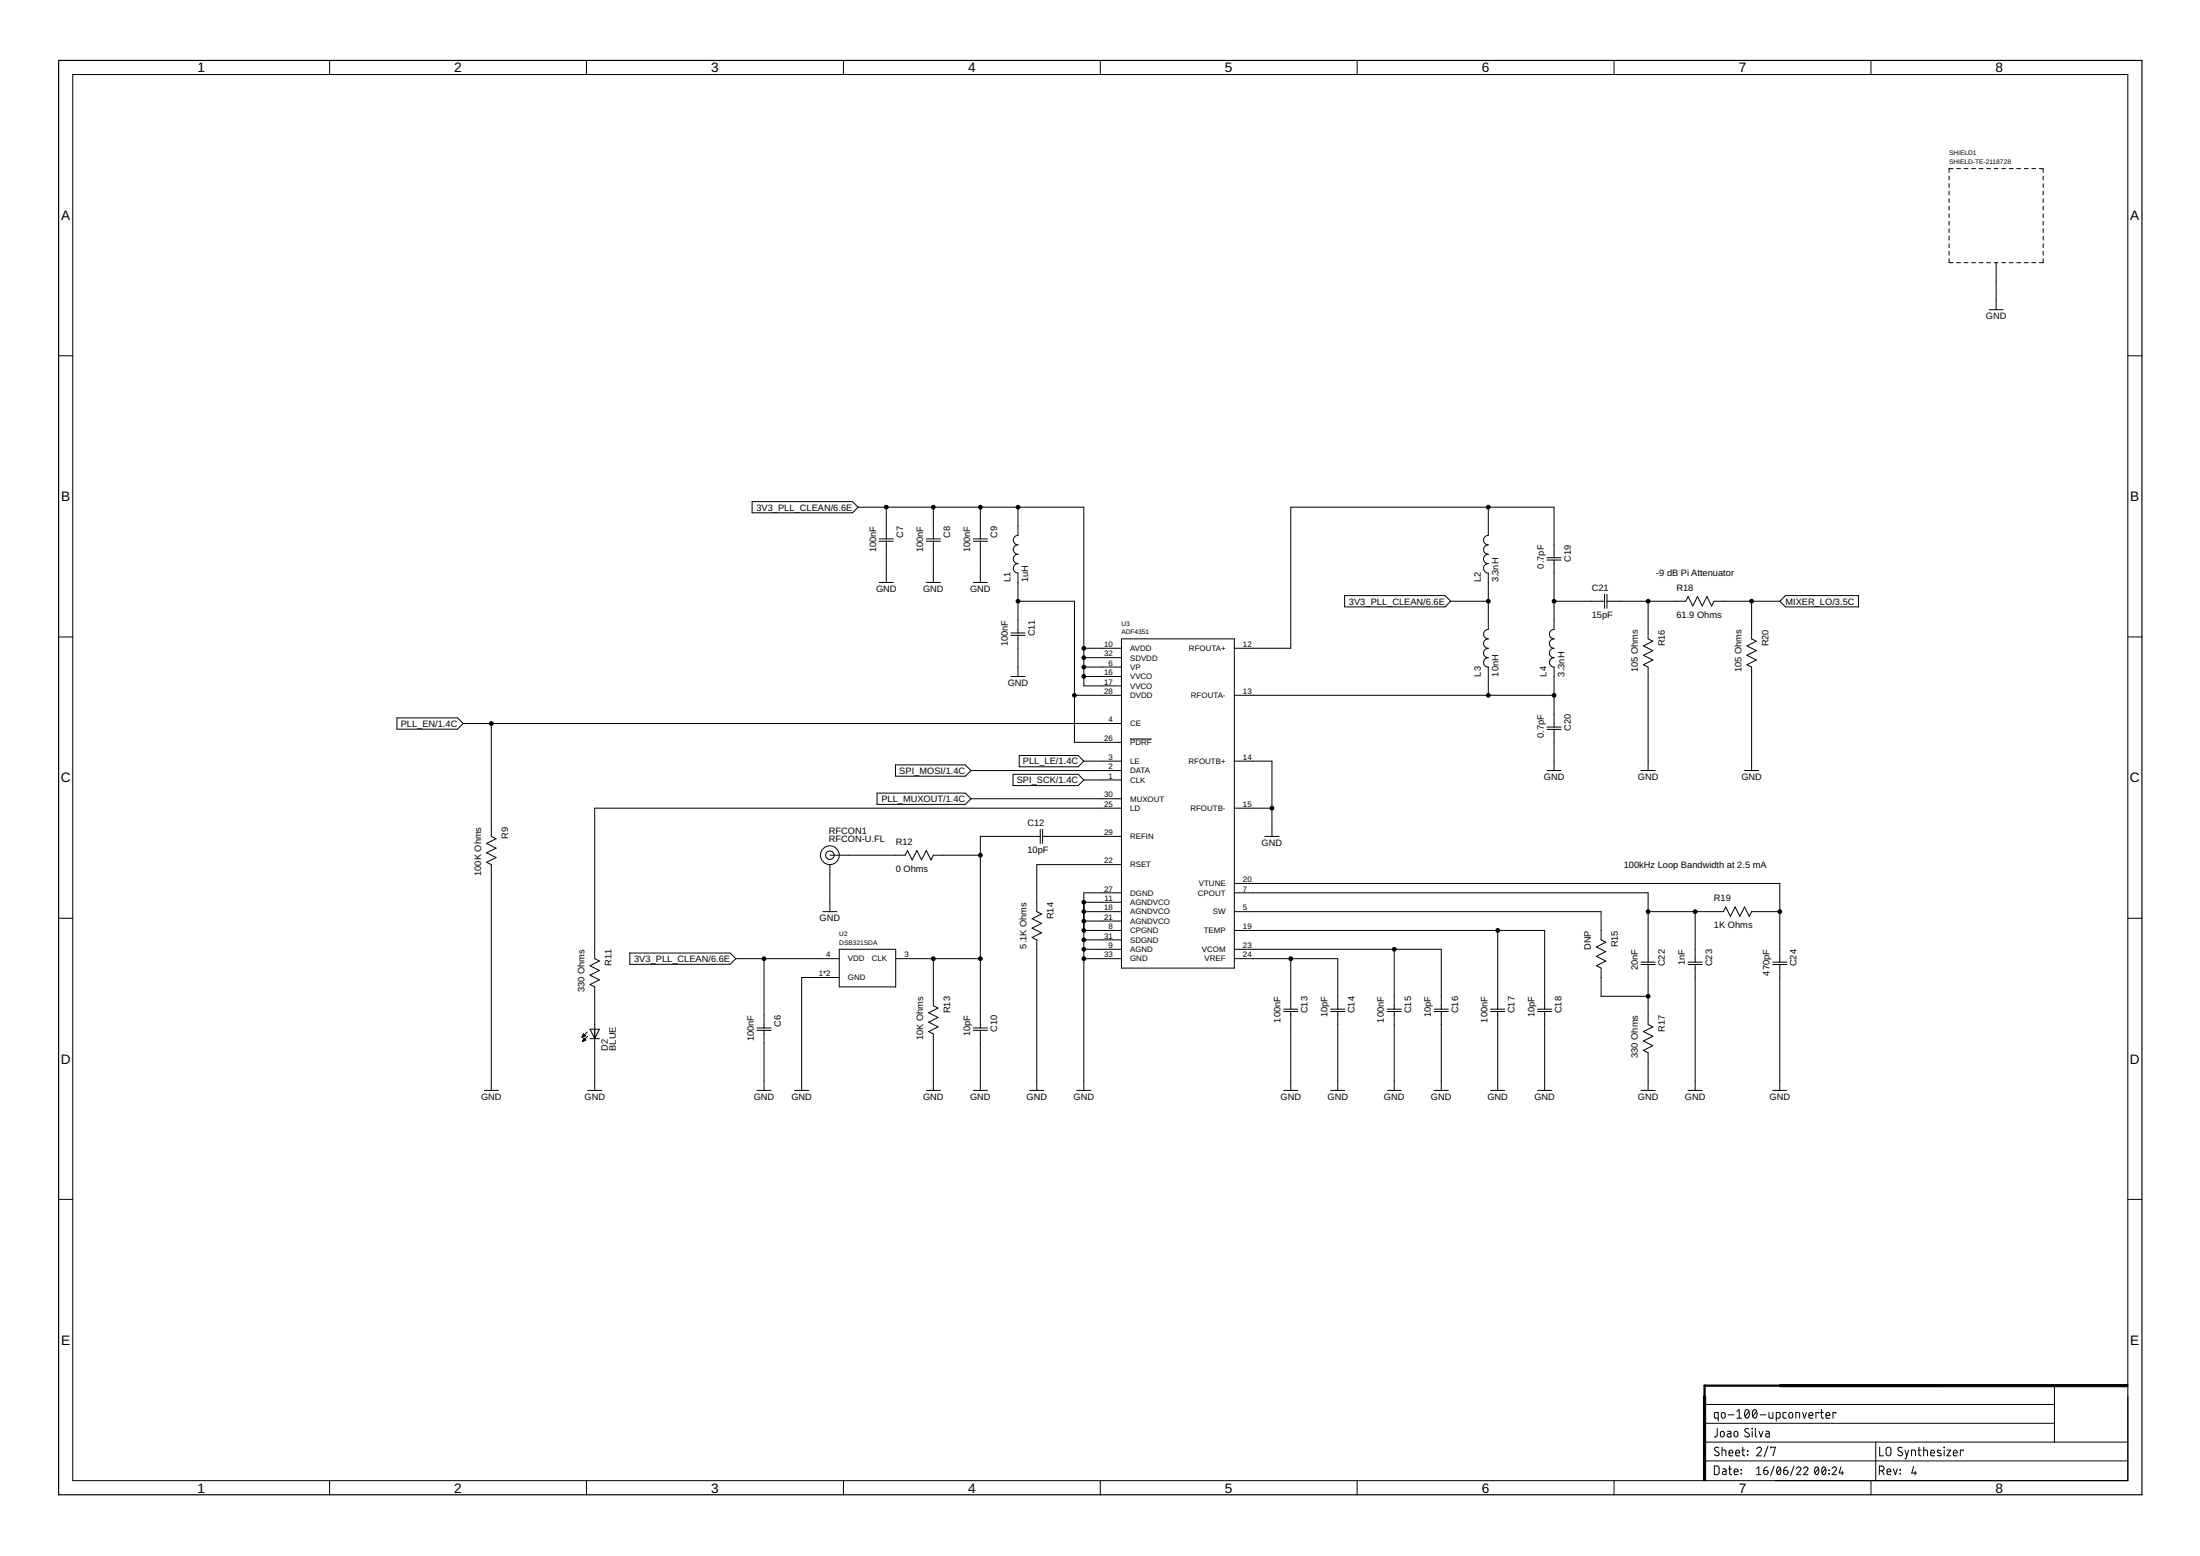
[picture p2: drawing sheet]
<svg xmlns="http://www.w3.org/2000/svg" width="594mm" height="420mm" viewBox="0 0 594 420" stroke-linecap="round" stroke-linejoin="round" font-family="sans-serif">
<g fill="none" stroke="#000" stroke-width=".27">
<path d="M89 16.3v3.8M158.4 16.3v3.8M227.8 16.3v3.8M297.1 16.3v3.8M366.5 16.3v3.8M435.8 16.3v3.8M505.2 16.3v3.8M19.6 20.1h555v379.7h-555zM526.3 47.6v1M526.3 49.6v1M526.3 51.6v1M526.3 53.7v1"/>
<path d="M526.3 55.7v1M526.3 57.7v1M526.3 59.8v1M527.4 45.5h-1.1v1.1M528.4 45.5h1M530.4 45.5h1M532.4 45.5h1.1M534.5 45.5h1M536.5 45.5h1M538.5 45.5h1M540.6 45.5h1M542.6 45.5h1"/>
<path d="M544.6 45.5h1M546.6 45.5h1.1M548.7 45.5h1M550.7 45.5h1v1.1M551.7 47.6v1M551.7 49.6v1M551.7 51.6v1M551.7 53.7v1M551.7 55.7v1M551.7 57.7v1M551.7 59.8v1M526.3 69.9v1h1.1"/>
<path d="M526.3 61.8v1M526.3 63.8v1M526.3 65.8v1.1M526.3 67.9v1M528.4 70.9h1M530.4 70.9h1M532.4 70.9h1.1M534.5 70.9h1M536.5 70.9h1M538.5 70.9h1M539 70.9v12.7M540.6 70.9h1"/>
<path d="M542.6 70.9h1M544.6 70.9h1M546.6 70.9h1.1M548.7 70.9h1M551.7 61.8v1M551.7 63.8v1M551.7 65.8v1.1M551.7 67.9v1M551.7 69.9v1h-1M15.8 96.1h3.8M537.1 83.6h3.8M574.6 96.1h3.8"/>
<path d="M203.1 135.4h27.1l1.5 1.5-1.5 1.6h-27.1zM231.7 136.9h61v48.3h10.1M239.3 136.9v8.6M252 136.9v8.6M264.7 136.9v8.6M274.9 136.9v7.7a1.27 1.27 0 0 0-1.3 1.2 1.27 1.27 0 0 0 1.3 1.3 1.27 1.27 0 0 0-1.3 1.3 1.27 1.27 0 0 0 1.3 1.2 1.27 1.27 0 0 0-1.3 1.3 1.27 1.27 0 0 0 1.3 1.3 1.27 1.27 0 0 0-1.3 1.3 1.27 1.27 0 0 0 1.3 1.2v16.2M401.9 136.9v7.7a1.27 1.27 0 0 0-1.3 1.2 1.27 1.27 0 0 0 1.3 1.3 1.27 1.27 0 0 0-1.3 1.3 1.27 1.27 0 0 0 1.3 1.2 1.27 1.27 0 0 0-1.3 1.3 1.27 1.27 0 0 0 1.3 1.3 1.27 1.27 0 0 0-1.3 1.3 1.27 1.27 0 0 0 1.3 1.2v15.3a1.27 1.27 0 0 0-1.3 1.2 1.27 1.27 0 0 0 1.3 1.3 1.27 1.27 0 0 0-1.3 1.3 1.27 1.27 0 0 0 1.3 1.2 1.27 1.27 0 0 0-1.3 1.3 1.27 1.27 0 0 0 1.3 1.3 1.27 1.27 0 0 0-1.3 1.3 1.27 1.27 0 0 0 1.3 1.2v7.6M237.4 145.5h3.8M237.4 146.2h3.8M237.4 157.3h3.8M239.3 146.2v11.1M250.1 145.5h3.8"/>
<path d="M250.1 146.2h3.8M250.1 157.3h3.8M252 146.2v11.1M262.8 145.5h3.8M262.8 146.2h3.8M262.8 157.3h3.8M264.7 146.2v11.1M417.7 150.6h3.9M417.7 151.2h3.9M419.7 151.2v18.8a1.27 1.27 0 0 0-1.3 1.2 1.27 1.27 0 0 0 1.3 1.3 1.27 1.27 0 0 0-1.3 1.3 1.27 1.27 0 0 0 1.3 1.2 1.27 1.27 0 0 0-1.3 1.3 1.27 1.27 0 0 0 1.3 1.3 1.27 1.27 0 0 0-1.3 1.3 1.27 1.27 0 0 0 1.3 1.2v16.2M419.7 150.6v-13.7h-71.1v38.1h-15.3M15.8 172h3.8"/>
<path d="M273 170.9h3.8M273 171.6h3.8M274.9 162.3h15.2v38.1h12.7M274.9 171.6v11.1M292.7 177.6h10.1M292.7 175h10.1M302.8 172.5h30.5v88.9h-30.5zM363.1 160.8h27.1l1.5 1.5-1.5 1.6h-27.1zM391.7 162.3h10.2M419.7 162.3h13.6M433.3 160.4v3.9M433.9 162.3h21.3l.6-1.2 1.3 2.5 1.3-2.5 1.3 2.5 1.2-2.5 1.3 2.5 .6-1.3h17.8"/>
<path d="M433.9 160.4v3.9M445.1 162.3v10.2l1.2 .6-2.5 1.3 2.5 1.3-2.5 1.3 2.5 1.2-2.5 1.3 1.3 .6v28M473 162.3v10.2l1.3 .6-2.6 1.3 2.6 1.3-2.6 1.3 2.6 1.2-2.6 1.3 1.3 .6v28M482.1 160.8h19.8v3.1h-19.8l-1.5-1.6zM574.6 172h3.8M107.2 193.8h16.3l1.6 1.6-1.6 1.5h-16.3zM125.1 195.4h177.7M132.7 195.4v30.4l1.2 .7-2.5 1.3 2.5 1.2-2.5 1.3 2.5 1.3-2.5 1.2 1.3 .7v60.9M273 182.7h3.8M290.1 187.7h12.7M292.7 180.1h10.1M292.7 182.7h10.1"/>
<path d="M305.2 199.5h5.8M333.3 187.7h86.4M417.7 197h3.9M417.7 196.3h3.9M419.7 197v11.1M236.8 214.2h23.9l1.5 1.5-1.5 1.5h-23.9zM241.8 206.5h18.9l1.5 1.6-1.5 1.5h-18.9zM262.2 208.1h40.6M262.2 215.7h40.6M273.6 209.1h17.5l1.6 1.5-1.6 1.5h-17.5zM275.2 204h15.9l1.6 1.5-1.6 1.6h-15.9zM292.7 205.5h10.1"/>
<path d="M292.7 210.6h10.1M302.8 218.2h-142.2v40.7l1.3 .6-2.6 1.3 2.6 1.2-2.6 1.3 2.6 1.3-2.6 1.3 1.3 .6v27.9M333.3 218.2h10.2M333.3 205.5h10.2v20.3M417.7 208.1h3.9M443.1 208.1h3.9M471.1 208.1h3.8M224.1 233.5v12.7M224.1 230.9h20.3l.6-1.2 1.3 2.5 1.3-2.5 1.3 2.5 1.2-2.5 1.3 2.5 .6-1.3h12.7M280.9 225.8h-16.2v51.8M280.9 223.9v3.9M281.5 225.8h21.3"/>
<path d="M281.5 223.9v3.9M302.8 233.5h-22.8v12.7l1.2 .6-2.5 1.3 2.5 1.2-2.5 1.3 2.5 1.3-2.5 1.3 1.3 .6v40.6M333.3 238.5h147.3v21.3M341.6 225.8h3.8M15.8 247.9h3.8M170.1 257.3h27.1l1.5 1.6-1.5 1.5h-27.1zM198.7 258.9h27.9M206.3 258.9v18.7M222.2 246.2h3.8M226.6 256.3h15.3v10.2h-15.3zM241.9 258.9h22.8M252 258.9v12.7l1.3 .6-2.5 1.3 2.5 1.2-2.5 1.3 2.5 1.3-2.5 1.3 1.2 .6v15.2"/>
<path d="M292.7 243.6h10.1M292.7 251.2h10.1M292.7 258.9h10.1M292.7 253.8h10.1M292.7 246.2h10.1M292.7 256.3h10.1M292.7 248.7h10.1M302.8 241.1h-10.1v53.3M333.3 251.2h83.8v21.3M333.3 241.1h111.8v18.7M333.3 258.9h28v13.6M333.3 246.2h99.1v7.6l1.2 .6-2.5 1.3 2.5 1.3-2.5 1.2 2.5 1.3-2.5 1.3 1.3 .6v7.6h12.7"/>
<path d="M333.3 256.3h55.9v16.2M348.6 258.9v13.6M376.5 256.3v16.2M404.4 251.2v21.3M443.1 259.8h3.9M445.1 246.2h20.3l.6-1.3 1.3 2.5 1.2-2.5 1.3 2.5 1.3-2.5 1.3 2.5 .6-1.2h7.6M455.8 259.8h3.9M457.8 246.2v13.6M478.7 259.8h3.8M574.6 247.9h3.8M157.2 280h.2M157.3 279.9h.4"/>
<path d="M157.3 279.7h.6M157.4 279.6h.6M157.4 279.5h.5M157.5 279.4h.3M157.5 279.3h.1M157.5 279.2l.6 .5-.9 .4zM158.6 278.7l-1.4 1.4M158.7 279.8l-1.4 1.4M159.3 277.9h2.6l-1.3 2.6zM204.4 277.6h3.8M204.4 278.2h3.8M206.3 278.2v16.2"/>
<path d="M226.6 263.9h-10.1v30.5M262.8 277.6h3.8M262.8 278.2h3.8M264.7 278.2v16.2M346.6 272.5h3.9M346.6 273.1h3.9M348.6 273.1v21.3M359.3 272.5h3.9M359.3 273.1h3.9M361.3 273.1v21.3M374.6 272.5h3.8M374.6 273.1h3.8"/>
<path d="M376.5 273.1v21.3M387.3 272.5h3.8M387.3 273.1h3.8M389.2 273.1v21.3M402.5 272.5h3.8M402.5 273.1h3.8M404.4 273.1v21.3M415.2 272.5h3.8M415.2 273.1h3.8M417.1 273.1v21.3M443.1 260.4h3.9M445.1 260.4v16.2l1.2 .7-2.5 1.3 2.5 1.2-2.5 1.3 2.5 1.3-2.5 1.2 1.3 .7v10.1"/>
<path d="M455.8 260.4h3.9M457.8 260.4v34M478.7 260.4h3.8M480.6 260.4v34M130.8 294.4h3.8M157.3 281.2h.1M157.4 281.1h.2M157.4 280.9h.5M157.5 280.8h.7M157.5 280.7h.6M157.6 280.6h.3M157.6 280.5h.2"/>
<path d="M157.7 280.3l-.4 .9M157.7 280.3l.5 .5M157.7 280.3h.1M158.2 280.8l-.9 .4M158.7 294.4h3.8M159.3 280.5h2.6M204.4 294.4h3.8M214.6 294.4h3.8M250.1 294.4h3.8M262.8 294.4h3.8M278.1 294.4h3.8M290.8 294.4h3.8"/>
<path d="M346.6 294.4h3.9M359.3 294.4h3.9M374.6 294.4h3.8M387.3 294.4h3.8M402.5 294.4h3.8M415.2 294.4h3.8M443.1 294.4h3.9M455.8 294.4h3.9M478.7 294.4h3.8M15.8 323.9h3.8M574.6 323.9h3.8M460.3 379.2h94.5"/>
<path d="M554.8 374.2v15.2M89 399.8v3.8M158.4 399.8v3.8M227.8 399.8v3.8M297.1 399.8v3.8M366.5 399.8v3.8M435.8 399.8v3.8M460.3 394.5h114.3M460.3 389.4h114.3M460.3 384.3h94.5M462.9 395.9h.9l.4 .4v1.4l-.4 .5h-.9zM463.7 385.7v2l-.2 .2-.6 .1"/>
<path d="M464 382.9h-.8l-.2-.2v-1.1l.2-.2h.8v2.3M464.1 391a.58 .58 0 0 0-.9-.1 .58 .58 0 0 0 .1 .9l.7 .3a.54 .54 0 0 1 .2 .8 .54 .54 0 0 1-.8 .2l-.5-.3M464.7 386.7l.5-.2a.92 .92 0 0 1 .1 1.5h-.3l-.4-.3zM464.9 381.6l.5-.2a.92 .92 0 0 1 .2 1.5l-.7-.1zM465 391.6l.9 .1 .1 1.4M465 390.8v2.3M465.2 396.6l.7 .1 .2 .2v1.3h-.6a.46 .46 0 0 1-.4-.5 .46 .46 0 0 1 .4-.4h.6M466.5 386.5h.7l.2 .2v1.3h-.6a.46 .46 0 0 1-.4-.4 .46 .46 0 0 1 .4-.5h.6M466.6 382h1.6M466.8 396.6h.8M466.9 392.3h1a.54 .54 0 0 0-.3-.7 .54 .54 0 0 0-.7 .5l.1 .9 .9 .1M467.1 395.9v1.9l.1 .3 .4 .1"/>
<path d="M468.3 397.4h1a.54 .54 0 0 0-.3-.7 .54 .54 0 0 0-.7 .5l.1 .9 .9 .1M468.4 386.7l.5-.2a.92 .92 0 0 1 .1 1.5l-.6-.1zM468.7 392.3h1.1a.54 .54 0 0 0-.4-.7 .54 .54 0 0 0-.7 .5l.1 .9 1 .1M469 382.9h1.3M469 381.1l.6-.5v2.3M470.1 397.9l.2 .1zM470.1 396.8l.2 .2zM470.4 391.6h.7M470.6 390.8v2.1l.5 .2M471.4 380.8a.62 .62 0 0 1 .7-.1 .62 .62 0 0 1 .3 .8 .99 .99 0 0 1-.8 1.4 1.62 1.62 0 0 1-.2-2.1zM471.9 391.8l.1 .1zM471.9 392.8l.1 .1z"/>
<path d="M472.3 381.1l-1.1 1.3M472.3 385.9a.58 .58 0 0 0-.9-.1 .58 .58 0 0 0 0 .9l.7 .4a.58 .58 0 0 1 .1 .8 .58 .58 0 0 1-.9 0l-.2-.2M473.1 385.7l.1 .1zM473.2 386.5v1.5M473.5 380.8a.61 .61 0 0 1 .7-.1 .61 .61 0 0 1 .3 .8 .99 .99 0 0 1-.8 1.4 1.62 1.62 0 0 1-.2-2.1zM474 385.7v1.9l.4 .4M474.3 381.1l-1 1.3M474.3 396.6l.6-.5v2.1M474.3 398.2h1.2M474.4 391.3a.64 .64 0 0 1 .9-.5 .64 .64 0 0 1 .2 1l-1.1 1.3h1.3M475 386.5l.5 1.5 .5-1.5M475.3 382h1.5"/>
<path d="M476.3 397h.7a.59 .59 0 0 1 .4 .7 .59 .59 0 0 1-.6 .5 .59 .59 0 0 1-.5-.6zM476.9 386.5h.6l.3 .2v1.3h-.6a.46 .46 0 0 1-.5-.4 .46 .46 0 0 1 .5-.5h.6M477.2 396.1l-.7 .3-.2 .6M477.4 390.5l-1 2.9M477.7 381.4v1.2l.4 .3h.6v-1.5M478.1 391v-.2h1.3l-.6 2.3M479.1 395.9l-1 2.5M479.7 382.9h.7l.3-.2v-.9l-.3-.4h-.7v2.3M480 396.2a.67 .67 0 0 1 .8 .2 .67 .67 0 0 1 .1 .8 .67 .67 0 0 1-.1 .7 .67 .67 0 0 1-.8 .2 1.76 1.76 0 0 1 0-1.9zM480.8 396.6l-1 1.1M481.7 397h.7a.58 .58 0 0 1 .4 .7 .58 .58 0 0 1-.6 .5 .58 .58 0 0 1-.5-.6zM482.4 381.4h-.7l-.2 .4 .1 1 .8 .1"/>
<path d="M482.6 396.1l-.7 .3-.2 .6M483.2 381.6l.3-.2 .5 .2 .1 .8a.53 .53 0 0 1-.5 .6 .53 .53 0 0 1-.6-.6zM484.4 395.9l-.9 2.5M484.9 382.9v-1.5l1 .1 .1 1.4M485.1 396.6a.58 .58 0 0 1 .9-.5 .58 .58 0 0 1 .1 .9l-1 1.2h1.2M486.7 381.4l.6 1.5 .5-1.5M487 396.6a.58 .58 0 0 1 .9-.5 .58 .58 0 0 1 .1 .9l-1 1.2h1.2M488.5 382.2h1a.55 .55 0 0 0-.3-.8 .55 .55 0 0 0-.7 .5l.1 .9 .9 .1M490.3 396.2a.66 .66 0 0 1 .8 .2 .66 .66 0 0 1 .1 .8 .66 .66 0 0 1-.1 .7 .66 .66 0 0 1-.8 .2 1.64 1.64 0 0 1 0-1.9zM491 396.6l-.9 1.1M491.2 381.7v-.3h-.8v1.5M491.6 381.4h.8"/>
<path d="M491.8 380.6v2l.2 .2 .4 .1M492.2 396.2a.66 .66 0 0 1 .8 .2 .66 .66 0 0 1 .1 .8 .66 .66 0 0 1-.1 .7 .66 .66 0 0 1-.8 .2 1.64 1.64 0 0 1 0-1.9zM493 396.6l-1 1.1M493.1 382.2h1a.55 .55 0 0 0-.3-.8 .55 .55 0 0 0-.7 .5l.1 .9 .9 .1M493.8 397.9l.2 .1zM493.8 397l.2 .1zM494.7 396.6a.58 .58 0 0 1 .9-.5 .58 .58 0 0 1 .1 .9l-1 1.2h1.2M495.7 381.7v-.3h-.7v1.5M497.1 396.1l-.4 1.6h1.1M497.5 397.3v.9M505.2 399.8v3.8M506.5 389.4v10.4"/>
<path d="M507.5 397.2h.6a.65 .65 0 0 0 .7-.7 .65 .65 0 0 0-.7-.6h-.6v2.3M507.6 390.8v2.3h1M508.3 397.2l.5 1M509.4 391.1a.65 .65 0 0 1 .8-.3 .65 .65 0 0 1 .4 .6v1.1a.66 .66 0 0 1-.6 .6 .66 .66 0 0 1-.7-.6zM509.6 397.4h1a.54 .54 0 0 0-.4-.7 .54 .54 0 0 0-.6 .5l.1 .9 .9 .1M511.3 396.6l.5 1.6 .5-1.6M513.1 396.8l.1 .2zM513.1 397.9l.1 .1zM513.6 391a.58 .58 0 0 0-.8-.1 .58 .58 0 0 0 0 .9l.7 .3a.58 .58 0 0 1 .1 .9 .58 .58 0 0 1-.9 0l-.3-.2M514.4 391.6l.5 1.5M515.4 391.6l-.8 2.3h-.2M516.2 393.1v-1.5l.9 .1 .1 1.4"/>
<path d="M516.8 396l-.6 1.8h1.3M517.1 397.3v1M517.9 391.6h.8M518.2 390.8v2.1l.5 .2M519.5 391.6l.9 .1 .1 1.4M519.5 390.8v2.3M521.4 392.3h1a.54 .54 0 0 0-.4-.7 .54 .54 0 0 0-.6 .5l.1 .9 .9 .1M524.1 391.7l-.8-.1-.1 .4 .9 .6 .1 .4h-1M524.9 390.8l.2 .1zM525 391.6v1.5M525.7 391.6h1.1l-1.1 1.5h1.1M527.5 392.3h1a.54 .54 0 0 0-.4-.7 .54 .54 0 0 0-.6 .5l.1 .9 .9 .1"/>
<path d="M530.1 391.8v-.2h-.7v1.5"/>
<circle cx="224.1" cy="230.9" r="2.54"/>
<circle cx="224.1" cy="230.9" r="1.14"/>
</g>
<path d="M15.8 16.3h562.6v387.3h-562.6z" fill="none" stroke="#000" stroke-width=".32"/>
<path d="M460 377h.6v22.8h-.6zM480.6 373.9h94v.6h-94z" fill="#000" stroke="#000" stroke-width=".27"/>
<path d="M523.8 374.2h-63.5v3.8" fill="none" stroke="#000" stroke-width=".61"/>
<g fill="#000" stroke="#000" stroke-width=".27">
<circle cx="239.3" cy="136.9" r=".51"/>
<circle cx="252" cy="136.9" r=".51"/>
<circle cx="264.7" cy="136.9" r=".51"/>
<circle cx="274.9" cy="136.9" r=".51"/>
<circle cx="401.9" cy="136.9" r=".51"/>
<circle cx="274.9" cy="162.3" r=".51"/>
<circle cx="292.7" cy="177.6" r=".51"/>
<circle cx="292.7" cy="175" r=".51"/>
<circle cx="401.9" cy="162.3" r=".51"/>
<circle cx="419.7" cy="162.3" r=".51"/>
<circle cx="445.1" cy="162.3" r=".51"/>
<circle cx="473" cy="162.3" r=".51"/>
<circle cx="132.7" cy="195.4" r=".51"/>
<circle cx="290.1" cy="187.7" r=".51"/>
<circle cx="292.7" cy="182.7" r=".51"/>
<circle cx="292.7" cy="180.1" r=".51"/>
<circle cx="401.9" cy="187.7" r=".51"/>
<circle cx="419.7" cy="187.7" r=".51"/>
<circle cx="343.5" cy="218.2" r=".51"/>
<circle cx="264.7" cy="230.9" r=".51"/>
<circle cx="206.3" cy="258.9" r=".51"/>
<circle cx="252" cy="258.9" r=".51"/>
<circle cx="264.7" cy="258.9" r=".51"/>
<circle cx="292.7" cy="246.2" r=".51"/>
<circle cx="292.7" cy="253.8" r=".51"/>
<circle cx="292.7" cy="243.6" r=".51"/>
<circle cx="292.7" cy="248.7" r=".51"/>
<circle cx="292.7" cy="258.9" r=".51"/>
<circle cx="292.7" cy="256.3" r=".51"/>
<circle cx="292.7" cy="251.2" r=".51"/>
<circle cx="348.6" cy="258.9" r=".51"/>
<circle cx="376.5" cy="256.3" r=".51"/>
<circle cx="404.4" cy="251.2" r=".51"/>
<circle cx="445.1" cy="246.2" r=".51"/>
<circle cx="457.8" cy="246.2" r=".51"/>
<circle cx="480.6" cy="246.2" r=".51"/>
<circle cx="445.1" cy="269" r=".51"/>
</g>
<g font-size="3.7">
<text x="53.3" y="19.5">1</text>
<text x="122.7" y="19.5">2</text>
<text x="192" y="19.5">3</text>
<text x="261.4" y="19.5">4</text>
<text x="330.8" y="19.5">5</text>
<text x="400.2" y="19.5">6</text>
<text x="469.5" y="19.5">7</text>
<text x="538.9" y="19.5">8</text>
<text x="16.5" y="59.4">A</text>
<text x="575.3" y="59.4">A</text>
<text x="16.5" y="135.3">B</text>
<text x="575.3" y="135.3">B</text>
<text x="16.4" y="211.3">C</text>
<text x="575.2" y="211.3">C</text>
<text x="16.4" y="287.2">D</text>
<text x="575.2" y="287.2">D</text>
<text x="16.5" y="363.1">E</text>
<text x="575.3" y="363.1">E</text>
<text x="53.3" y="403">1</text>
<text x="122.7" y="403">2</text>
<text x="192" y="403">3</text>
<text x="261.4" y="403">4</text>
<text x="330.8" y="403">5</text>
<text x="400.2" y="403">6</text>
<text x="469.5" y="403">7</text>
<text x="538.9" y="403">8</text>
</g>
<g font-size="2.5">
<text x="536.3" y="86.2">GND</text>
<text x="204.3" y="137.8">3V3_PLL_CLEAN/6.6E</text>
<text x="236.6" y="149.2" transform="rotate(-90 236.6 149.2)">100nF</text>
<text x="243.9" y="145.2" transform="rotate(-90 243.9 145.2)">C7</text>
<text x="249.3" y="149.2" transform="rotate(-90 249.3 149.2)">100nF</text>
<text x="256.6" y="145.2" transform="rotate(-90 256.6 145.2)">C8</text>
<text x="262" y="149.2" transform="rotate(-90 262 149.2)">100nF</text>
<text x="269.3" y="145.2" transform="rotate(-90 269.3 145.2)">C9</text>
<text x="416.9" y="153.5" transform="rotate(-90 416.9 153.5)">0.7pF</text>
<text x="424.2" y="151.7" transform="rotate(-90 424.2 151.7)">C19</text>
<text x="447.2" y="155.6">-9 dB Pi Attenuator</text>
<text x="236.6" y="159.8">GND</text>
<text x="249.3" y="159.8">GND</text>
<text x="262" y="159.8">GND</text>
<text x="272.9" y="157.3" transform="rotate(-90 272.9 157.3)">L1</text>
<text x="277.7" y="157.3" transform="rotate(-90 277.7 157.3)">1uH</text>
<text x="399.9" y="157.3" transform="rotate(-90 399.9 157.3)">L2</text>
<text x="404.6" y="157.3" transform="rotate(-90 404.6 157.3)">3.3nH</text>
<text x="429.8" y="159.6">C21</text>
<text x="452.7" y="159.6">R18</text>
<text x="364.3" y="163.2">3V3_PLL_CLEAN/6.6E</text>
<text x="429.8" y="166.9">15pF</text>
<text x="452.7" y="166.9">61.9 Ohms</text>
<text x="482.1" y="163.2">MIXER_LO/3.5C</text>
<text x="279.4" y="171.8" transform="rotate(-90 279.4 171.8)">C11</text>
<text x="272.1" y="174.5" transform="rotate(-90 272.1 174.5)">100nF</text>
<text x="449.6" y="174.6" transform="rotate(-90 449.6 174.6)">R16</text>
<text x="477.5" y="174.6" transform="rotate(-90 477.5 174.6)">R20</text>
<text x="272.1" y="185.2">GND</text>
<text x="399.9" y="182.7" transform="rotate(-90 399.9 182.7)">L3</text>
<text x="404.6" y="182.7" transform="rotate(-90 404.6 182.7)">10nH</text>
<text x="417.7" y="182.7" transform="rotate(-90 417.7 182.7)">L4</text>
<text x="422.4" y="182.7" transform="rotate(-90 422.4 182.7)">3.3nH</text>
<text x="442.3" y="181.5" transform="rotate(-90 442.3 181.5)">105 Ohms</text>
<text x="470.2" y="181.5" transform="rotate(-90 470.2 181.5)">105 Ohms</text>
<text x="108.2" y="196.3">PLL_EN/1.4C</text>
<text x="424.2" y="197.4" transform="rotate(-90 424.2 197.4)">C20</text>
<text x="416.9" y="199.2" transform="rotate(-90 416.9 199.2)">0.7pF</text>
<text x="242.8" y="209">SPI_MOSI/1.4C</text>
<text x="276.2" y="206.4">PLL_LE/1.4C</text>
<text x="274.6" y="211.5">SPI_SCK/1.4C</text>
<text x="416.9" y="210.6">GND</text>
<text x="442.3" y="210.6">GND</text>
<text x="470.2" y="210.6">GND</text>
<text x="238" y="216.6">PLL_MUXOUT/1.4C</text>
<text x="137.2" y="226.5" transform="rotate(-90 137.2 226.5)">R9</text>
<text x="223.8" y="227.4">RFCON-U.FL</text>
<text x="223.8" y="225.1">RFCON1</text>
<text x="277.4" y="223.1">C12</text>
<text x="241.9" y="228.2">R12</text>
<text x="277.4" y="230.4">10pF</text>
<text x="340.7" y="228.4">GND</text>
<text x="129.9" y="236.5" transform="rotate(-90 129.9 236.5)">100K Ohms</text>
<text x="241.9" y="235.5">0 Ohms</text>
<text x="438.5" y="234.4">100kHz Loop Bandwidth at 2.5 mA</text>
<text x="462.8" y="243.4">R19</text>
<text x="221.3" y="248.7">GND</text>
<text x="284.5" y="248.2" transform="rotate(-90 284.5 248.2)">R14</text>
<text x="462.8" y="250.7">1K Ohms</text>
<text x="277.2" y="256.2" transform="rotate(-90 277.2 256.2)">5.1K Ohms</text>
<text x="429.6" y="256.5" transform="rotate(-90 429.6 256.5)">DNP</text>
<text x="436.9" y="255.8" transform="rotate(-90 436.9 255.8)">R15</text>
<text x="165.1" y="260.7" transform="rotate(-90 165.1 260.7)">R11</text>
<text x="171.2" y="259.8">3V3_PLL_CLEAN/6.6E</text>
<text x="442.3" y="262" transform="rotate(-90 442.3 262)">20nF</text>
<text x="449.6" y="260.9" transform="rotate(-90 449.6 260.9)">C22</text>
<text x="455" y="260.6" transform="rotate(-90 455 260.6)">1nF</text>
<text x="462.3" y="260.9" transform="rotate(-90 462.3 260.9)">C23</text>
<text x="477.8" y="263.4" transform="rotate(-90 477.8 263.4)">470pF</text>
<text x="485.2" y="260.9" transform="rotate(-90 485.2 260.9)">C24</text>
<text x="157.8" y="267.9" transform="rotate(-90 157.8 267.9)">330 Ohms</text>
<text x="256.6" y="273.6" transform="rotate(-90 256.6 273.6)">R13</text>
<text x="353.1" y="273.6" transform="rotate(-90 353.1 273.6)">C13</text>
<text x="358.5" y="274.7" transform="rotate(-90 358.5 274.7)">10pF</text>
<text x="365.8" y="273.6" transform="rotate(-90 365.8 273.6)">C14</text>
<text x="381" y="273.6" transform="rotate(-90 381 273.6)">C15</text>
<text x="386.4" y="274.7" transform="rotate(-90 386.4 274.7)">10pF</text>
<text x="393.7" y="273.6" transform="rotate(-90 393.7 273.6)">C16</text>
<text x="409" y="273.6" transform="rotate(-90 409 273.6)">C17</text>
<text x="414.4" y="274.7" transform="rotate(-90 414.4 274.7)">10pF</text>
<text x="421.7" y="273.6" transform="rotate(-90 421.7 273.6)">C18</text>
<text x="203.5" y="281.2" transform="rotate(-90 203.5 281.2)">100nF</text>
<text x="210.9" y="277.3" transform="rotate(-90 210.9 277.3)">C6</text>
<text x="249.3" y="280.9" transform="rotate(-90 249.3 280.9)">10K Ohms</text>
<text x="262" y="279.8" transform="rotate(-90 262 279.8)">10pF</text>
<text x="269.3" y="278.7" transform="rotate(-90 269.3 278.7)">C10</text>
<text x="345.8" y="276.1" transform="rotate(-90 345.8 276.1)">100nF</text>
<text x="373.7" y="276.1" transform="rotate(-90 373.7 276.1)">100nF</text>
<text x="401.7" y="276.1" transform="rotate(-90 401.7 276.1)">100nF</text>
<text x="449.6" y="278.7" transform="rotate(-90 449.6 278.7)">R17</text>
<text x="164.2" y="283.8" transform="rotate(-90 164.2 283.8)">D2</text>
<text x="166.3" y="283.8" transform="rotate(-90 166.3 283.8)">BLUE</text>
<text x="442.3" y="285.7" transform="rotate(-90 442.3 285.7)">330 Ohms</text>
<text x="129.9" y="297">GND</text>
<text x="157.8" y="297">GND</text>
<text x="203.5" y="297">GND</text>
<text x="213.7" y="297">GND</text>
<text x="249.3" y="297">GND</text>
<text x="262" y="297">GND</text>
<text x="277.2" y="297">GND</text>
<text x="289.9" y="297">GND</text>
<text x="345.8" y="297">GND</text>
<text x="358.5" y="297">GND</text>
<text x="373.7" y="297">GND</text>
<text x="386.4" y="297">GND</text>
<text x="401.6" y="297">GND</text>
<text x="414.3" y="297">GND</text>
<text x="442.3" y="297">GND</text>
<text x="455" y="297">GND</text>
<text x="477.8" y="297">GND</text>
</g>
<g font-size="2.1">
<text x="298.1" y="177.2">32</text>
<text x="298.1" y="174.7">10</text>
<text x="299.3" y="179.8">6</text>
<text x="305.2" y="178.4">SDVDD</text>
<text x="305.2" y="175.8">AVDD</text>
<text x="321.1" y="175.8">RFOUTA+</text>
<text x="335.6" y="174.7">12</text>
<text x="298.1" y="182.3">16</text>
<text x="298.1" y="184.9">17</text>
<text x="305.2" y="180.9">VP</text>
<text x="305.2" y="183.4">VVCO</text>
<text x="305.2" y="186">VVCO</text>
<text x="298.1" y="187.4">28</text>
<text x="305.2" y="188.5">DVDD</text>
<text x="321.6" y="188.5">RFOUTA-</text>
<text x="335.6" y="187.4">13</text>
<text x="299.3" y="195">4</text>
<text x="305.2" y="196.1">CE</text>
<text x="298.1" y="200.1">26</text>
<text x="305.2" y="201.2">PDRF</text>
<text x="299.3" y="205.2">3</text>
<text x="299.3" y="207.7">2</text>
<text x="305.2" y="206.3">LE</text>
<text x="305.2" y="208.8">DATA</text>
<text x="320.9" y="206.3">RFOUTB+</text>
<text x="335.6" y="205.2">14</text>
<text x="298.1" y="215.3">30</text>
<text x="299.3" y="210.3">1</text>
<text x="305.2" y="211.4">CLK</text>
<text x="298.1" y="217.9">25</text>
<text x="305.2" y="219">LD</text>
<text x="305.2" y="216.5">MUXOUT</text>
<text x="321.4" y="219">RFOUTB-</text>
<text x="335.6" y="217.9">15</text>
<text x="298.1" y="225.5">29</text>
<text x="305.2" y="226.6">REFIN</text>
<text x="298.1" y="233.1">22</text>
<text x="305.2" y="234.2">RSET</text>
<text x="323.7" y="239.3">VTUNE</text>
<text x="335.6" y="238.2">20</text>
<text x="298.1" y="240.7">27</text>
<text x="298.1" y="245.8">18</text>
<text x="298.3" y="243.3">11</text>
<text x="305.2" y="244.4">AGNDVCO</text>
<text x="305.2" y="241.8">DGND</text>
<text x="323.5" y="241.8">CPOUT</text>
<text x="335.6" y="240.7">7</text>
<text x="335.6" y="245.8">5</text>
<text x="298.1" y="248.3">21</text>
<text x="299.3" y="250.9">8</text>
<text x="305.2" y="246.9">AGNDVCO</text>
<text x="305.2" y="249.5">AGNDVCO</text>
<text x="327.5" y="246.9">SW</text>
<text x="335.6" y="250.9">19</text>
<text x="298.1" y="253.4">31</text>
<text x="299.3" y="256">9</text>
<text x="305.2" y="252">CPGND</text>
<text x="305.2" y="254.5">SDGND</text>
<text x="305.2" y="257.1">AGND</text>
<text x="324.6" y="257.1">VCOM</text>
<text x="325" y="252">TEMP</text>
<text x="335.6" y="256">23</text>
<text x="221.1" y="263.6">1*2</text>
<text x="223.1" y="258.5">4</text>
<text x="229" y="259.6">VDD</text>
<text x="235.4" y="259.6">CLK</text>
<text x="244.2" y="258.5">3</text>
<text x="298.1" y="258.5">33</text>
<text x="305.2" y="259.6">GND</text>
<text x="325.3" y="259.6">VREF</text>
<text x="335.6" y="258.5">24</text>
<text x="229" y="264.7">GND</text>
</g>
<g font-size="1.8">
<text x="526.3" y="42">SHIELD1</text>
<text x="526.3" y="44.3">SHIELD-TE-2118728</text>
<text x="302.8" y="171.2">ADF4351</text>
<text x="302.8" y="169">U3</text>
<text x="226.6" y="255.1">DSB321SDA</text>
<text x="226.6" y="252.8">U2</text>
</g>
</svg>
